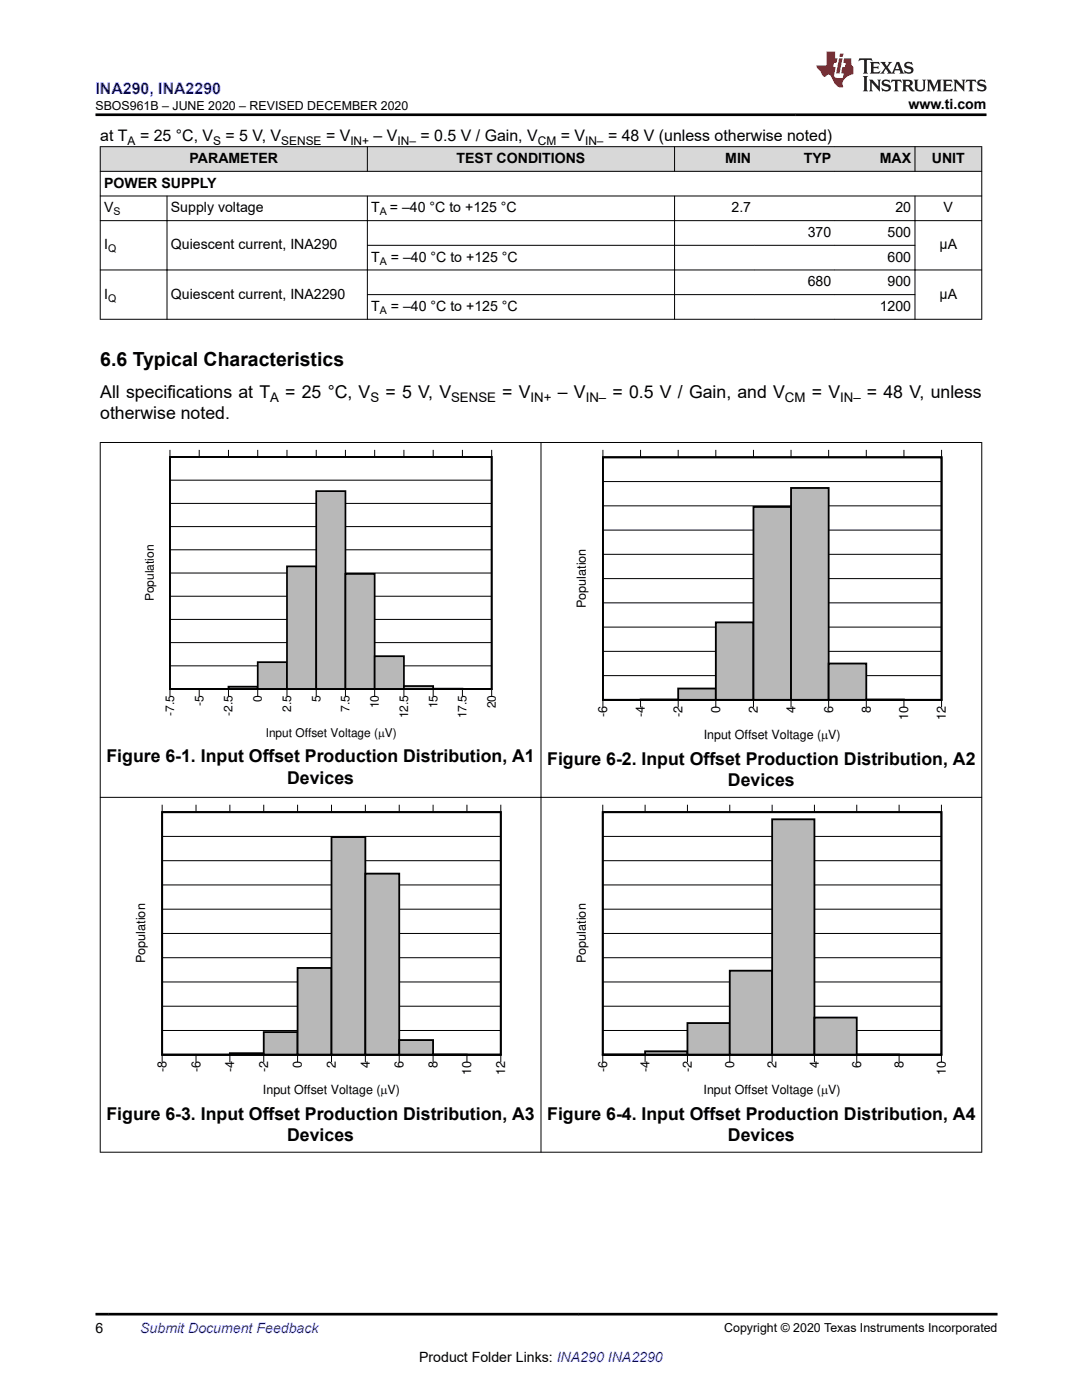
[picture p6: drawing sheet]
<svg xmlns="http://www.w3.org/2000/svg" width="216mm" height="279mm" viewBox="0 0 216 279" stroke-linecap="round" stroke-linejoin="round" font-family="sans-serif">
<g fill="#d8d8d8">
<path d="M20 29.3h175.9v4.9h-175.9z" fill-rule="evenodd"/>
<path d="M20.1 29.3h53.1v4.8h-53.1z" fill-rule="evenodd"/>
<path d="M73.4 29.3h61.1v4.8h-61.1z" fill-rule="evenodd"/>
<path d="M134.7 29.3h15.9v4.8h-15.9z" fill-rule="evenodd"/>
<path d="M150.6 29.3h16v4.8h-16z" fill-rule="evenodd"/>
<path d="M166.6 29.3h15.9v4.8h-15.9z" fill-rule="evenodd"/>
<path d="M182.6 29.3h13.2v4.8h-13.2z" fill-rule="evenodd"/>
</g>
<g fill="none" stroke="#000" stroke-width=".2">
<path d="M19.9 29.3h176.1M19.9 34.2h176.1M19.9 39.1h176.1M20 29.2v34.6M33.3 39.1v24.7M73.3 29.2v5.1M73.3 39.1v24.7M134.6 29.2v5.1M134.6 39.1v24.7M182.6 29.2v5.1M182.6 39.1v24.7M195.9 29.2v34.6"/>
<path d="M19.9 44h176.1M19.9 53.9h176.1M73.2 49h109.4M73.2 58.8h109.4M19.9 63.7h176.1M33.9 89.8v1.4h64.2v-1.4M33.9 95.8h64.2M39.8 89.8v1.4M45.6 89.8v1.4M51.4 89.8v1.4M57.3 89.8v1.4M63.1 89.8v1.4"/>
<path d="M68.9 89.8v1.4M74.8 89.8v1.4M80.6 89.8v1.4M86.4 89.8v1.4M92.3 89.8v1.4M33.9 119h64.2M33.9 114.4h64.2M33.9 109.7h64.2M33.9 105.1h64.2M33.9 100.5h64.2M33.9 138.9v-1.4h64.2v1.4M33.9 132.9h64.2"/>
<path d="M33.9 128.2h64.2M33.9 123.6h64.2M39.8 137.5v1.4M45.6 137.5v1.4M51.4 137.5v1.4M57.3 137.5v1.4M63.1 137.5v1.4M68.9 137.5v1.4M74.8 137.5v1.4M80.6 137.5v1.4M86.4 137.5v1.4M92.3 137.5v1.4"/>
</g>
<path d="M33.9 91.2h64.2v46.3h-64.2zM33.9 137.5h5.9zM39.8 137.5h5.8z" fill="none" stroke="#000" stroke-width=".35"/>
<path d="M33.9 137.5h11.7" fill="none" stroke="#b8b8b8" stroke-width=".2"/>
<path d="M45.6 137h5.8v.5h-5.8z" fill-rule="evenodd" fill="#b8b8b8"/>
<path d="M45.6 137h5.8v.5h-5.8z" fill="none" stroke="#000" stroke-width=".35"/>
<path d="M51.4 132.2h5.9v5.3h-5.9z" fill-rule="evenodd" fill="#b8b8b8"/>
<path d="M51.4 132.2h5.9v5.3h-5.9z" fill="none" stroke="#000" stroke-width=".35"/>
<path d="M57.3 113h5.8v24.5h-5.8z" fill-rule="evenodd" fill="#b8b8b8"/>
<path d="M57.3 113h5.8v24.5h-5.8z" fill="none" stroke="#000" stroke-width=".35"/>
<path d="M63.1 98h5.8v39.5h-5.8z" fill-rule="evenodd" fill="#b8b8b8"/>
<path d="M63.1 98h5.8v39.5h-5.8z" fill="none" stroke="#000" stroke-width=".35"/>
<path d="M68.9 114.5h5.9v23h-5.9z" fill-rule="evenodd" fill="#b8b8b8"/>
<path d="M68.9 114.5h5.9v23h-5.9z" fill="none" stroke="#000" stroke-width=".35"/>
<path d="M74.8 131h5.8v6.5h-5.8z" fill-rule="evenodd" fill="#b8b8b8"/>
<path d="M74.8 131h5.8v6.5h-5.8z" fill="none" stroke="#000" stroke-width=".35"/>
<path d="M80.6 136.9h5.8v.6h-5.8z" fill-rule="evenodd" fill="#b8b8b8"/>
<path d="M80.6 136.9h5.8v.6h-5.8zM86.4 137.4l5.9 .1zM92.3 137.5h5.8z" fill="none" stroke="#000" stroke-width=".35"/>
<path d="M86.4 137.5h5.9M92.3 137.5h5.8" fill="none" stroke="#b8b8b8" stroke-width=".2"/>
<circle cx="98.1" cy="137.5" r=".17" fill="#000"/>
<path d="M33.9 91.2h64.2v46.3h-64.2z" fill="none" stroke="#000" stroke-width=".35"/>
<path d="M120.3 91.3h67.6v48.4h-67.6z" fill="none" stroke="#000" stroke-width=".37"/>
<g fill="none" stroke="#000" stroke-width=".2">
<path d="M120.3 89.8v1.5h67.6v-1.5M120.3 96.1h67.6M127.8 89.8v1.5M135.3 89.8v1.5M142.8 89.8v1.5M150.3 89.8v1.5M157.8 89.8v1.5M165.3 89.8v1.5M172.9 89.8v1.5M180.4 89.8v1.5M120.3 115.5h67.6M120.3 110.6h67.6"/>
<path d="M120.3 105.8h67.6M120.3 101h67.6M120.3 134.8h67.6M120.3 130h67.6M120.3 125.2h67.6M120.3 120.3h67.6M127.8 139.7v1.5M135.3 139.7v1.5M142.8 139.7v1.5M150.3 139.7v1.5M157.8 139.7v1.5M165.3 139.7v1.5"/>
<path d="M172.9 139.7v1.5M180.4 139.7v1.5M120.3 141.2v-1.5h67.6v1.5"/>
</g>
<circle cx="120.3" cy="139.7" r=".18" fill="#000"/>
<path d="M135.3 139.7h-15" fill="none" stroke="#b8b8b8" stroke-width=".2"/>
<path d="M120.3 139.7h7.5zM127.8 139.6l7.5 .1z" fill="none" stroke="#000" stroke-width=".37"/>
<path d="M135.3 137.4h7.5v2.3h-7.5z" fill-rule="evenodd" fill="#b8b8b8"/>
<path d="M135.3 137.4h7.5v2.3h-7.5z" fill="none" stroke="#000" stroke-width=".37"/>
<path d="M142.8 124.2h7.6v15.5h-7.6z" fill-rule="evenodd" fill="#b8b8b8"/>
<path d="M142.8 124.2h7.5v15.5h-7.5z" fill="none" stroke="#000" stroke-width=".37"/>
<path d="M150.3 101.2h7.6v38.5h-7.6z" fill-rule="evenodd" fill="#b8b8b8"/>
<path d="M150.3 101.2h7.5v38.5h-7.5z" fill="none" stroke="#000" stroke-width=".37"/>
<path d="M157.8 97.4h7.6v42.3h-7.6z" fill-rule="evenodd" fill="#b8b8b8"/>
<path d="M157.8 97.4h7.5v42.3h-7.5z" fill="none" stroke="#000" stroke-width=".37"/>
<path d="M165.3 132.4h7.6v7.3h-7.6z" fill-rule="evenodd" fill="#b8b8b8"/>
<path d="M165.3 132.4h7.6v7.3h-7.6zM172.9 139.6l7.5 .1zM180.4 139.7h7.5z" fill="none" stroke="#000" stroke-width=".37"/>
<path d="M172.9 139.7h15" fill="none" stroke="#b8b8b8" stroke-width=".2"/>
<circle cx="187.9" cy="139.7" r=".18" fill="#000"/>
<path d="M120.3 91.3h67.6v48.4h-67.6zM32.4 162.1h67.5v48.4h-67.5zM32.4 210.5h6.7zM39.1 210.5h6.8zM45.9 210.2h6.7v.3h-6.7z" fill="none" stroke="#000" stroke-width=".37"/>
<g fill="none" stroke="#000" stroke-width=".2">
<path d="M32.4 160.6v1.5h67.5v-1.5M32.4 176.6h67.5M32.4 171.8h67.5M32.4 166.9h67.5M39.1 160.6v1.5M45.9 160.6v1.5M52.6 160.6v1.5M59.4 160.6v1.5M66.1 160.6v1.5M72.9 160.6v1.5M79.7 160.6v1.5M86.4 160.6v1.5"/>
<path d="M93.2 160.6v1.5M32.4 196h67.5M32.4 191.1h67.5M32.4 186.3h67.5M32.4 181.4h67.5M32.4 212v-1.5h67.5v1.5M32.4 205.7h67.5M32.4 200.8h67.5M39.1 210.5v1.5M45.9 210.5v1.5M52.6 210.5v1.5M59.4 210.5v1.5"/>
<path d="M66.1 210.5v1.5M72.9 210.5v1.5M79.7 210.5v1.5M86.4 210.5v1.5M93.2 210.5v1.5"/>
</g>
<path d="M32.4 210.5h13.5" fill="none" stroke="#b8b8b8" stroke-width=".2"/>
<path d="M45.9 210.4h6.7" fill="none" stroke="#b8b8b8" stroke-width=".31"/>
<path d="M52.6 206h6.8v4.5h-6.8z" fill-rule="evenodd" fill="#b8b8b8"/>
<path d="M52.6 206h6.8v4.5h-6.8z" fill="none" stroke="#000" stroke-width=".37"/>
<path d="M59.4 193.2h6.8v17.3h-6.8z" fill-rule="evenodd" fill="#b8b8b8"/>
<path d="M59.4 193.2h6.7v17.3h-6.7z" fill="none" stroke="#000" stroke-width=".37"/>
<path d="M66.1 167.1h6.8v43.4h-6.8z" fill-rule="evenodd" fill="#b8b8b8"/>
<path d="M66.1 167.1h6.8v43.4h-6.8z" fill="none" stroke="#000" stroke-width=".37"/>
<path d="M72.9 174.4h6.8v36.1h-6.8z" fill-rule="evenodd" fill="#b8b8b8"/>
<path d="M72.9 174.4h6.8v36.1h-6.8z" fill="none" stroke="#000" stroke-width=".37"/>
<path d="M79.7 207.6h6.7v2.9h-6.7z" fill-rule="evenodd" fill="#b8b8b8"/>
<path d="M79.7 207.6h6.7v2.9h-6.7zM86.4 210.5h6.8zM93.2 210.5h6.7z" fill="none" stroke="#000" stroke-width=".37"/>
<path d="M86.4 210.5h13.5" fill="none" stroke="#b8b8b8" stroke-width=".2"/>
<circle cx="99.9" cy="210.5" r=".18" fill="#000"/>
<path d="M32.4 162.1h67.5v48.4h-67.5zM120.3 162.1h67.6v48.4h-67.6z" fill="none" stroke="#000" stroke-width=".37"/>
<g fill="none" stroke="#000" stroke-width=".2">
<path d="M120.3 160.6v1.5h67.6v-1.5M120.3 176.6h67.6M120.3 171.8h67.6M120.3 166.9h67.6M128.7 160.6v1.5M137.2 160.6v1.5M145.6 160.6v1.5M154.1 160.6v1.5M162.5 160.6v1.5M171 160.6v1.5M179.4 160.6v1.5M120.3 196h67.6"/>
<path d="M120.3 191.1h67.6M120.3 186.3h67.6M120.3 181.4h67.6M120.3 212v-1.5h67.6v1.5M120.3 205.7h67.6M120.3 200.8h67.6M128.7 210.5v1.5M137.2 210.5v1.5M145.6 210.5v1.5M154.1 210.5v1.5M162.5 210.5v1.5M171 210.5v1.5"/>
<path d="M179.4 210.5v1.5"/>
</g>
<circle cx="120.3" cy="210.5" r=".18" fill="#000"/>
<path d="M120.3 210.5h8.4" fill="none" stroke="#b8b8b8" stroke-width=".2"/>
<path d="M120.3 210.5h8.4z" fill="none" stroke="#000" stroke-width=".37"/>
<path d="M128.7 209.8h8.5v.7h-8.5z" fill-rule="evenodd" fill="#b8b8b8"/>
<path d="M128.7 209.8h8.5v.7h-8.5z" fill="none" stroke="#000" stroke-width=".37"/>
<path d="M137.2 204.2h8.4v6.3h-8.4z" fill-rule="evenodd" fill="#b8b8b8"/>
<path d="M137.2 204.2h8.4v6.3h-8.4z" fill="none" stroke="#000" stroke-width=".37"/>
<path d="M145.6 193.7h8.5v16.8h-8.5z" fill-rule="evenodd" fill="#b8b8b8"/>
<path d="M145.6 193.7h8.5v16.8h-8.5z" fill="none" stroke="#000" stroke-width=".37"/>
<path d="M154.1 163.5h8.4v47h-8.4z" fill-rule="evenodd" fill="#b8b8b8"/>
<path d="M154.1 163.5h8.4v47h-8.4z" fill="none" stroke="#000" stroke-width=".37"/>
<path d="M162.5 203.1h8.5v7.4h-8.5z" fill-rule="evenodd" fill="#b8b8b8"/>
<path d="M162.5 203.1h8.5v7.4h-8.5zM171 210.5h8.4zM179.4 210.5h8.5z" fill="none" stroke="#000" stroke-width=".37"/>
<path d="M171 210.5h16.9" fill="none" stroke="#b8b8b8" stroke-width=".2"/>
<circle cx="187.9" cy="210.5" r=".18" fill="#000"/>
<path d="M120.3 162.1h67.6v48.4h-67.6z" fill="none" stroke="#000" stroke-width=".37"/>
<path d="M19.9 88.3h176.1M20 88.2v141.8M107.9 88.2v141.8M195.9 88.2v141.8M19.9 159.1h176.1M19.9 229.9h176.1" fill="none" stroke="#000" stroke-width=".2"/>
<path d="M171.5 11.6l-.2 .6 .5-.2h.6v.1v2.2l-.2 .4h1l-.2-.4v-2.2v-.1h.5l.6 .2-.2-.6zM173.6 12.4l.2 .3v1.6l-.2 .4h1.9l.1-.6a1.08 1.08 0 0 1-1.3 .2v-.7h.6l.4 .2v-.7l-.4 .2h-.6v-.5l.2-.2a1 1 0 0 1 1 .3l-.1-.5zM175.7 12.4l.9 1.1-1 1.2h.9l-.2-.2 .5-.8 .4 .8-.2 .2h1.6l-.2-.2 .2-.5h.9l.1 .5-.1 .2h.9l-.2-.4-.8-1.9h-.5l-.9 2.1-.9-1.1 .9-1h-.8l.2 .2-.4 .6-.4-.6 .2-.2zM179 12.8l.4 1h-.7zM180.7 12.5a.65 .65 0 0 0-.2 .7 .65 .65 0 0 0 .6 .5l.6 .1 .1 .3a.79 .79 0 0 1-.7 .4 .79 .79 0 0 1-.7-.5l.1 .7 .2-.1a.93 .93 0 0 0 1.1 0 .93 .93 0 0 0 .4-.9 1.46 1.46 0 0 0-1.2-.6l-.1-.3a1.09 1.09 0 0 1 1.2 .2l-.2-.6-.1 .1-.5-.2zM172.2 15.2l.2 .4v2.2l-.2 .4h1l-.2-.4v-2.2l.2-.4zM173.4 15.9l.2 .4v1.5l-.2 .4h.8l-.3-.4 .1-1.3 1.6 1.8v-2l.2-.4h-.7l.1 .2 .1 1.1-1.2-1.3zM176.2 16a.65 .65 0 0 0-.2 .8 .65 .65 0 0 0 .6 .4l.6 .2 .1 .2a.79 .79 0 0 1-.7 .4 .79 .79 0 0 1-.7-.5l.1 .7 .2-.1a.93 .93 0 0 0 1.1 .1 .93 .93 0 0 0 .4-1 1.46 1.46 0 0 0-1.2-.5l-.1-.4a1.09 1.09 0 0 1 1.2 .2l-.1-.6-.2 .1-.5-.1zM177.9 15.9l-.1 .6a.63 .63 0 0 1 .8-.3v1.6l-.3 .4h1l-.2-.4v-1.6a.66 .66 0 0 1 .8 .3l-.1-.6zM180 15.9l.2 .4v1.5l-.2 .4h1l-.2-.2-.1-.7h.5l.1 .2a.79 .79 0 0 0 1.2 .6l-1-.9a.61 .61 0 0 0 .6-.6 .61 .61 0 0 0-.5-.7zM180.8 16.2h.1a.47 .47 0 0 1 .5 .1 .47 .47 0 0 1 .1 .5l-.1 .1-.7 .1zM182.3 15.9l.2 .2a2.27 2.27 0 0 0 .4 2 1.04 1.04 0 0 0 1.7-.7v-1.3l.2-.2h-.8l.2 .4v1.1a.6 .6 0 0 1-.6 .6 .6 .6 0 0 1-.6-.6v-1.1l.3-.4zM184.9 15.9l.2 .4v1.5l-.2 .4h.8l-.3-.4v-1.4l.9 1.9 .9-1.9v1.4l-.3 .4h1l-.2-.4v-1.5l.2-.4h-.8l-.7 1.5-.6-1.5zM188.1 15.9l.2 .4v1.5l-.2 .4h1.9l.1-.6a1.09 1.09 0 0 1-1.3 .2v-.7h.6l.4 .2v-.6l-.4 .2h-.6v-.6l.2-.1a1.01 1.01 0 0 1 1 .3l-.1-.6zM190.2 15.9l.3 .4v1.5l-.3 .4h.8l-.2-.4v-1.3l1.6 1.8v-2l.2-.4h-.7l.2 .2v1.1l-1.2-1.3zM192.8 15.9l-.1 .6a.63 .63 0 0 1 .8-.3v1.6l-.3 .4h1l-.2-.4v-1.6a.66 .66 0 0 1 .8 .3l-.1-.6zM195.2 16a.65 .65 0 0 0-.2 .8 .65 .65 0 0 0 .6 .4l.6 .2 .2 .2a.79 .79 0 0 1-.7 .4 .79 .79 0 0 1-.7-.5l.1 .7 .2-.1a.93 .93 0 0 0 1 .1 .93 .93 0 0 0 .5-1 1.46 1.46 0 0 0-1.3-.5v-.4a1.09 1.09 0 0 1 1.2 .2l-.2-.6-.2 .1-.5-.1z" fill="#231f20"/>
<path d="M164.9 10.3v2.7h-2l.1 .4 .8 1a.95 .95 0 0 0 1 .9 .59 .59 0 0 1 .5-.4 .59 .59 0 0 1 .5 .3l.4 .8a1.59 1.59 0 0 0 2.1 1.4 1.61 1.61 0 0 1 1-2.3l1-.3-.1-1.5a1.59 1.59 0 0 1-.3-1.7h-1.5l-.2 .9h.6l-.2 .9h-.5l-.2 .9v.3l.4 .1-.1 .9h-.7a.73 .73 0 0 1-1-.7l.3-1.5h-.5l.1-.9h.5l.2-.9h-.5v-1.3zM167.4 11.6l-.6 3.1h.7l.6-3.1zM167.6 10.7l-.1 .6h.7l.1-.6z" fill="#ed1c24"/>
<path d="M19 22.9h177.8M19 262.3h180" fill="none" stroke="#000" stroke-width=".53"/>
<text font-size="3.9" x="20" y="73">6.6 Typical Characteristics</text>
<g font-size="3.5">
<text x="20" y="83.7">otherwise noted.</text>
<text x="20" y="79.4">All specifications at T</text>
<text x="56.9" y="79.4">= 25 °C, V</text>
<text x="76.9" y="79.4">= 5 V, V</text>
<text x="100.2" y="79.4">= V</text>
<text x="111.3" y="79.4">– V</text>
<text x="122.2" y="79.4">= 0.5 V / Gain, and V</text>
<text x="162" y="79.4">= V</text>
<text x="173" y="79.4">= 48 V, unless</text>
<text x="21.3" y="152.1">Figure 6-1. Input Offset Production Distribution, A1</text>
<text x="109.2" y="152.7">Figure 6-2. Input Offset Production Distribution, A2</text>
<text x="57.3" y="156.4">Devices</text>
<text x="145.3" y="156.9">Devices</text>
<text x="21.3" y="223.5">Figure 6-3. Input Offset Production Distribution, A3</text>
<text x="57.3" y="227.7">Devices</text>
<text x="109.2" y="223.5">Figure 6-4. Input Offset Production Distribution, A4</text>
<text x="145.3" y="227.7">Devices</text>
</g>
<text font-size="3.2" fill="#00f" x="19" y="18.7">INA290, INA2290</text>
<g font-size="3.2">
<text x="20" y="28.2">at T</text>
<text x="27.9" y="28.2">= 25 °C, V</text>
<text x="45" y="28.2">= 5 V, V</text>
<text x="65.1" y="28.2">= V</text>
<text x="74.6" y="28.2">– V</text>
<text x="83.9" y="28.2">= 0.5 V / Gain, V</text>
<text x="111.9" y="28.2">= V</text>
<text x="121.3" y="28.2">= 48 V (unless otherwise noted)</text>
</g>
<g font-size="2.8">
<text x="181.3" y="21.8">www.ti.com</text>
<text x="37.8" y="32.5">PARAMETER</text>
<text x="91.1" y="32.5">TEST CONDITIONS</text>
<text x="144.7" y="32.5">MIN</text>
<text x="160.4" y="32.5">TYP</text>
<text x="175.5" y="32.5">MAX</text>
<text x="185.9" y="32.5">UNIT</text>
<text x="20.8" y="37.5">POWER SUPPLY</text>
<text x="20.8" y="42.4">V</text>
<text x="34.1" y="42.4">Supply voltage</text>
<text x="74.1" y="42.4">T</text>
<text x="77.8" y="42.4">= –40 °C to +125 °C</text>
<text x="146" y="42.4">2.7</text>
<text x="161.2" y="47.3">370</text>
<text x="177.1" y="47.3">500</text>
<text x="178.7" y="42.4">20</text>
<text x="188.3" y="42.4">V</text>
<text x="20.8" y="49.8">I</text>
<text x="34.1" y="49.8">Quiescent current, INA290</text>
<text x="74.1" y="52.2">T</text>
<text x="78" y="52.2">= –40 °C to +125 °C</text>
<text x="177.1" y="52.2">600</text>
<text x="187.5" y="49.8">µA</text>
<text x="20.8" y="59.6">I</text>
<text x="34.1" y="59.6">Quiescent current, INA2290</text>
<text x="161.2" y="57.2">680</text>
<text x="177.1" y="57.2">900</text>
<text x="187.5" y="59.6">µA</text>
<text x="74.1" y="62.1">T</text>
<text x="78" y="62.1">= –40 °C to +125 °C</text>
<text x="175.5" y="62.1">1200</text>
<text x="19" y="266.1">6</text>
<text x="83.6" y="271.7">Product Folder Links: INA290 INA2290</text>
</g>
<text font-size="2.8" fill="#00f" x="28" y="266.1">Submit Document Feedback</text>
<g font-size="2.6">
<text x="53.9" y="80.2">A</text>
<text x="73.9" y="80.2">S</text>
<text x="90" y="80.2">SENSE</text>
<text x="105.9" y="80.2">IN+</text>
<text x="116.9" y="80.2">IN–</text>
<text x="156.6" y="80.2">CM</text>
<text x="167.6" y="80.2">IN–</text>
</g>
<g font-size="2.5">
<text x="19" y="21.9">SBOS961B – JUNE 2020 – REVISED DECEMBER 2020</text>
<text x="116.9" y="121.4" transform="rotate(-90 116.9 121.4)">Population</text>
<text x="121.2" y="143.1" transform="rotate(-90 121.2 143.1)">-6</text>
<text x="128.7" y="143.1" transform="rotate(-90 128.7 143.1)">-4</text>
<text x="136.2" y="143.1" transform="rotate(-90 136.2 143.1)">-2</text>
<text x="143.7" y="142.3" transform="rotate(-90 143.7 142.3)">0</text>
<text x="151.2" y="142.3" transform="rotate(-90 151.2 142.3)">2</text>
<text x="158.7" y="142.3" transform="rotate(-90 158.7 142.3)">4</text>
<text x="166.2" y="142.3" transform="rotate(-90 166.2 142.3)">6</text>
<text x="173.7" y="142.3" transform="rotate(-90 173.7 142.3)">8</text>
<text x="181.2" y="143.7" transform="rotate(-90 181.2 143.7)">10</text>
<text x="188.7" y="143.7" transform="rotate(-90 188.7 143.7)">12</text>
<text x="140.4" y="147.5">Input Offset Voltage (PV)</text>
<text x="29" y="192.2" transform="rotate(-90 29 192.2)">Population</text>
<text x="116.9" y="192.2" transform="rotate(-90 116.9 192.2)">Population</text>
<text x="33.2" y="214" transform="rotate(-90 33.2 214)">-8</text>
<text x="40" y="214" transform="rotate(-90 40 214)">-6</text>
<text x="46.7" y="214" transform="rotate(-90 46.7 214)">-4</text>
<text x="53.5" y="214" transform="rotate(-90 53.5 214)">-2</text>
<text x="60.3" y="213.1" transform="rotate(-90 60.3 213.1)">0</text>
<text x="67" y="213.1" transform="rotate(-90 67 213.1)">2</text>
<text x="73.8" y="213.1" transform="rotate(-90 73.8 213.1)">4</text>
<text x="80.5" y="213.1" transform="rotate(-90 80.5 213.1)">6</text>
<text x="87.3" y="213.1" transform="rotate(-90 87.3 213.1)">8</text>
<text x="94" y="214.5" transform="rotate(-90 94 214.5)">10</text>
<text x="100.8" y="214.5" transform="rotate(-90 100.8 214.5)">12</text>
<text x="121.2" y="214" transform="rotate(-90 121.2 214)">-6</text>
<text x="129.6" y="214" transform="rotate(-90 129.6 214)">-4</text>
<text x="138" y="214" transform="rotate(-90 138 214)">-2</text>
<text x="146.5" y="213.1" transform="rotate(-90 146.5 213.1)">0</text>
<text x="154.9" y="213.1" transform="rotate(-90 154.9 213.1)">2</text>
<text x="163.4" y="213.1" transform="rotate(-90 163.4 213.1)">4</text>
<text x="171.8" y="213.1" transform="rotate(-90 171.8 213.1)">6</text>
<text x="180.3" y="213.1" transform="rotate(-90 180.3 213.1)">8</text>
<text x="188.7" y="214.5" transform="rotate(-90 188.7 214.5)">10</text>
<text x="52.5" y="218.3">Input Offset Voltage (PV)</text>
<text x="140.4" y="218.3">Input Offset Voltage (PV)</text>
<text x="144.5" y="265.8">Copyright © 2020 Texas Instruments Incorporated</text>
</g>
<g font-size="2.4">
<text x="25.5" y="28.9">A</text>
<text x="42.5" y="28.9">S</text>
<text x="56.1" y="28.9">SENSE</text>
<text x="69.9" y="28.9">IN+</text>
<text x="79.3" y="28.9">IN–</text>
<text x="107.3" y="28.9">CM</text>
<text x="116.7" y="28.9">IN–</text>
<text x="30.7" y="120" transform="rotate(-90 30.7 120)">Population</text>
<text x="34.7" y="142.8" transform="rotate(-90 34.7 142.8)">-7.5</text>
<text x="40.6" y="140.8" transform="rotate(-90 40.6 140.8)">-5</text>
<text x="46.4" y="142.8" transform="rotate(-90 46.4 142.8)">-2.5</text>
<text x="52.3" y="140" transform="rotate(-90 52.3 140)">0</text>
<text x="58.1" y="142" transform="rotate(-90 58.1 142)">2.5</text>
<text x="63.9" y="140" transform="rotate(-90 63.9 140)">5</text>
<text x="69.8" y="142" transform="rotate(-90 69.8 142)">7.5</text>
<text x="75.6" y="141.4" transform="rotate(-90 75.6 141.4)">10</text>
<text x="81.4" y="143.4" transform="rotate(-90 81.4 143.4)">12.5</text>
<text x="87.3" y="141.4" transform="rotate(-90 87.3 141.4)">15</text>
<text x="93.1" y="143.4" transform="rotate(-90 93.1 143.4)">17.5</text>
<text x="98.9" y="141.4" transform="rotate(-90 98.9 141.4)">20</text>
<text x="53" y="147">Input Offset Voltage (PV)</text>
</g>
<g font-size="2.1">
<text x="22.7" y="43">S</text>
<text x="75.8" y="43">A</text>
<text x="21.6" y="50.3">Q</text>
<text x="75.8" y="52.8">A</text>
<text x="21.6" y="60.2">Q</text>
<text x="75.8" y="62.6">A</text>
</g>
</svg>
